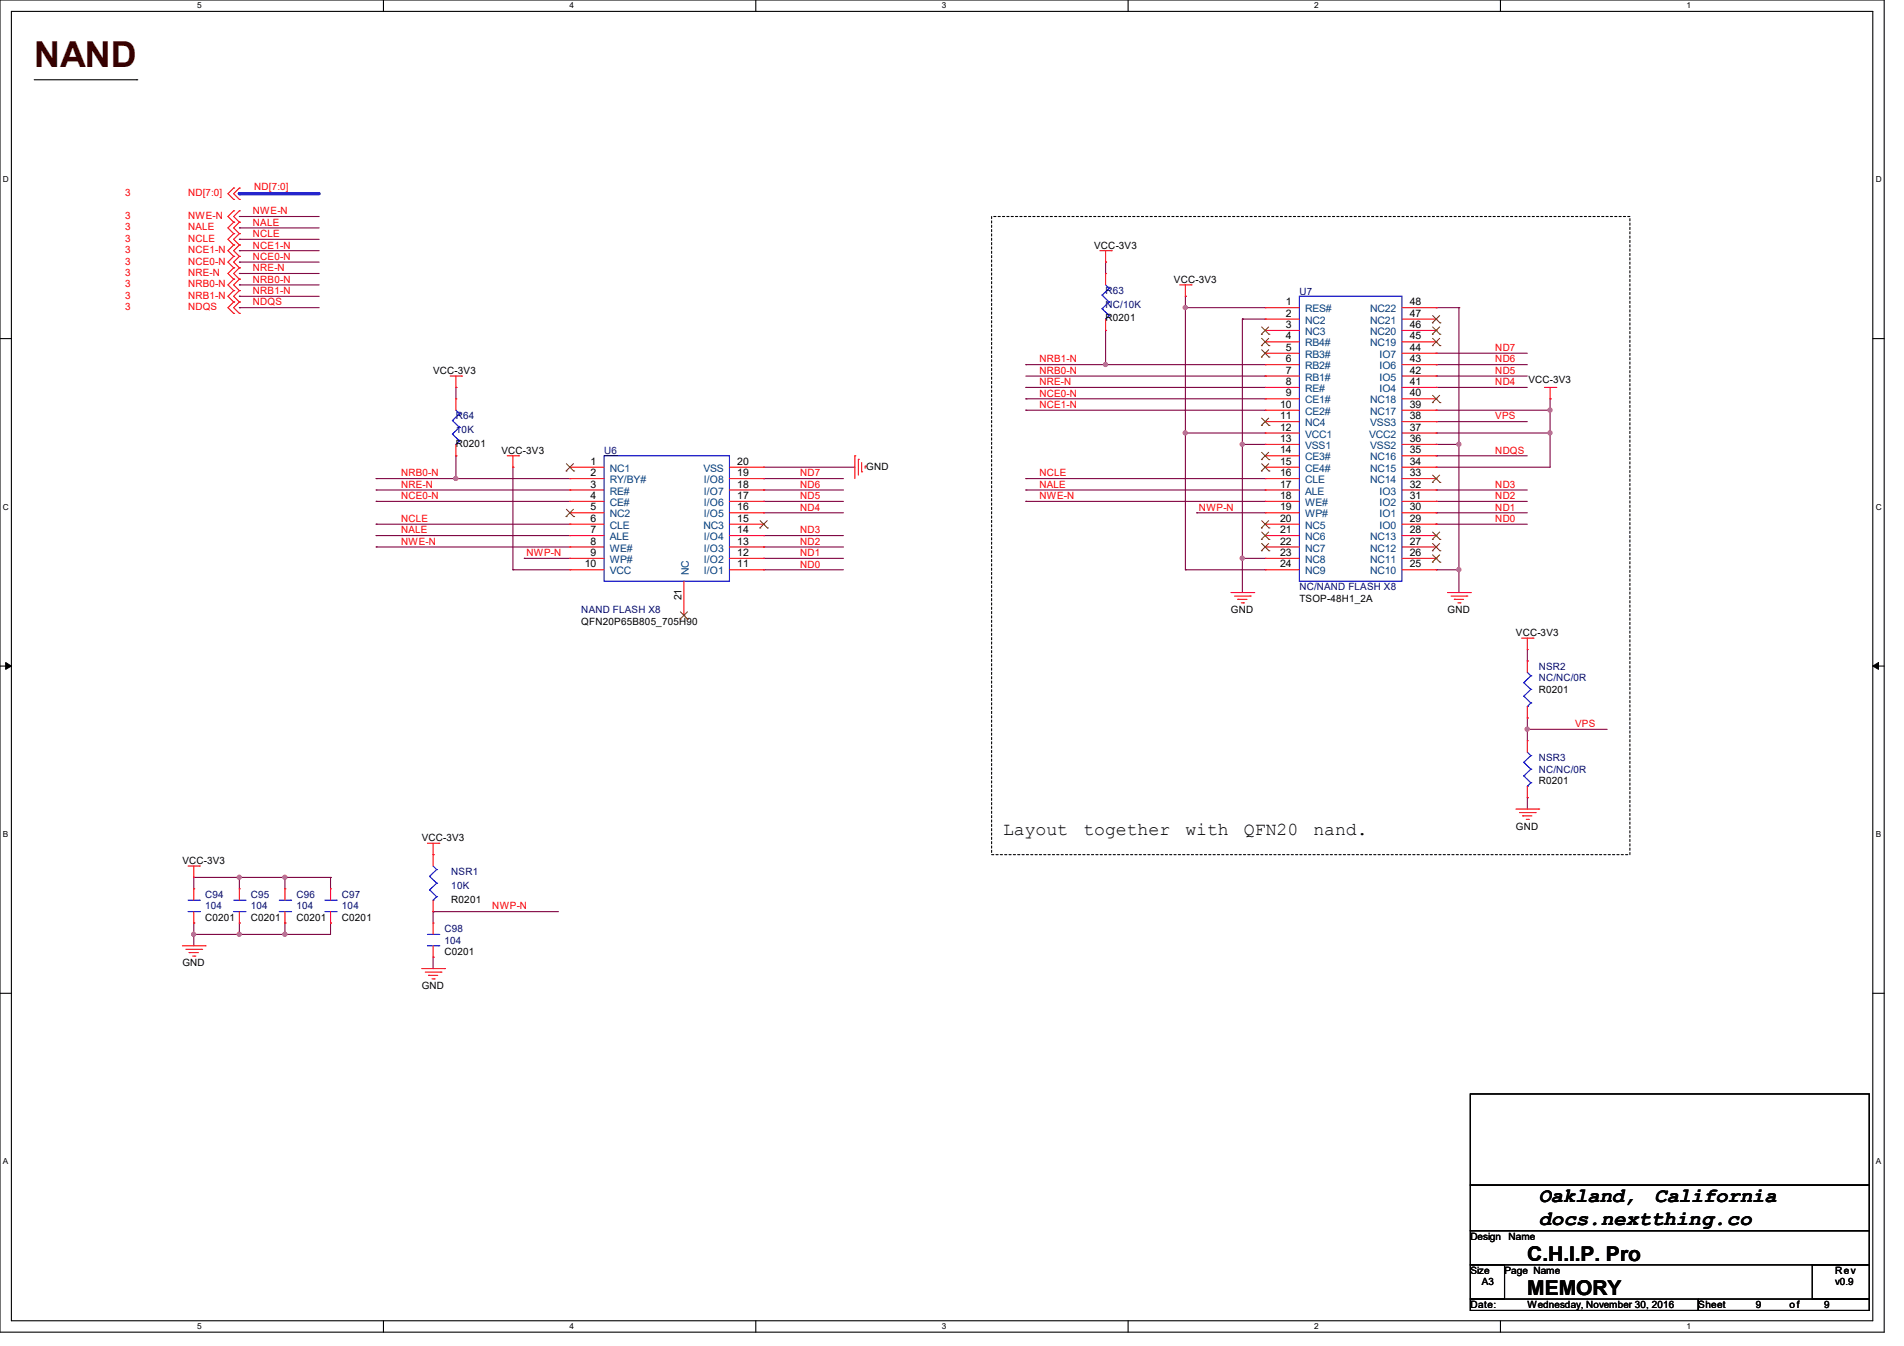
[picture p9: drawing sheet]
<svg xmlns="http://www.w3.org/2000/svg" width="297mm" height="210mm" viewBox="0 0 297 210" stroke-linecap="round" stroke-linejoin="round" font-family="sans-serif">
<path d="M0 0h293.9v207.9h-293.9zM1.8 1.8h290.3v204.3h-290.3z" fill="none" stroke="#000" stroke-width=".17"/>
<g fill="#fff">
<path d="M30.8 .2h.7v1.4h-.7z"/>
<path d="M30.8 206.2h.7v1.4h-.7z"/>
</g>
<path d="M59.8 0v1.8M59.8 206.1v1.8" fill="none" stroke="#000" stroke-width=".17"/>
<g fill="#fff">
<path d="M88.8 .2h.7v1.4h-.7z"/>
<path d="M88.8 206.2h.7v1.4h-.7z"/>
</g>
<path d="M117.9 0v1.8M117.9 206.1v1.8" fill="none" stroke="#000" stroke-width=".17"/>
<g fill="#fff">
<path d="M146.9 .2h.7v1.4h-.7z"/>
<path d="M146.9 206.2h.7v1.4h-.7z"/>
</g>
<path d="M176 0v1.8M176 206.1v1.8" fill="none" stroke="#000" stroke-width=".17"/>
<g fill="#fff">
<path d="M205 .2h.7v1.4h-.7z"/>
<path d="M205 206.2h.7v1.4h-.7z"/>
</g>
<path d="M234.1 0v1.8M234.1 206.1v1.8" fill="none" stroke="#000" stroke-width=".17"/>
<g fill="#fff">
<path d="M263.1 .2h.6v1.4h-.6z"/>
<path d="M263.1 206.2h.6v1.4h-.6z"/>
<path d="M.5 27.3h.9v1.4h-.9z"/>
<path d="M292.6 27.3h.9v1.4h-.9z"/>
<path d="M.5 78.4h.9v1.4h-.9z"/>
<path d="M292.6 78.4h.9v1.4h-.9z"/>
</g>
<path d="M0 52.8h1.8M292.1 52.8h1.8" fill="none" stroke="#000" stroke-width=".17"/>
<g fill="#fff">
<path d="M.5 129.5h.8v1.4h-.8z"/>
<path d="M292.6 129.5h.8v1.4h-.8z"/>
</g>
<path d="M0 103.9h1.8M292.1 103.9h1.8" fill="none" stroke="#000" stroke-width=".17"/>
<path d="M.9 103.4l.9 .5-.9 .5zM292.1 103.9l.9-.5v1z" fill="#000" stroke="#000" stroke-width=".16"/>
<g fill="#fff">
<path d="M.5 180.5h.8v1.4h-.8z"/>
<path d="M292.6 180.5h.8v1.4h-.8z"/>
</g>
<path d="M5.3 12.4h16M21.3 12.4h.1M0 155h1.8M292.1 155h1.8" fill="none" stroke="#000" stroke-width=".17"/>
<path d="M154.7 33.8h99.6v99.6h-99.6z" fill="none" stroke="#000" stroke-width=".17" stroke-dasharray=".3"/>
<g fill="none" stroke="#800040" stroke-width=".17">
<path d="M37.3 37.3h12.5M37.3 33.8h12.5M37.3 35.6h12.5M37.3 37.3h.1M37.3 33.8h.1M37.3 35.6h.1M37.3 48h12.5M37.3 44.4h12.5M37.3 46.2h12.5M37.3 48h.1M37.3 44.4h.1M37.3 46.2h.1"/>
<path d="M160 56.9h.1M160 58.7h37.4M160 56.9h37.4M172.5 40.9h.1M172.5 51.6h.1M172.5 56.9h.1M172.5 40.9v1.8M172.5 51.6v5.3M184.9 48h12.5M184.9 48h.1M184.9 46.2h.1M184.9 46.2v42.7"/>
<path d="M193.8 49.8h.1M193.8 49.8v42.7M193.8 49.8h3.6M197.4 58.7h.1M224 48h.1M224 56.9h.1M224 55.1h.1M224 58.7h.1M224 56.9h14.3M224 58.7h14.3M224 55.1h14.3M224 48h3.6"/>
<path d="M227.6 48h.1M227.6 48v44.5M58.7 74.7h30.2M58.7 76.5h.1M58.7 78.2h.1M58.7 74.7h.1M58.7 76.5h30.2M58.7 78.2h30.2M71.1 71.1h.1M71.1 74.7h.1M71.1 60.5h.1M71.1 60.5v1.7"/>
<path d="M71.1 71.1v3.6M80 72.9h.1M80 72.9v16M119.1 76.5h12.5M119.1 78.2h12.5M119.1 74.7h12.5M119.1 76.5h.1M119.1 78.2h.1M119.1 74.7h.1M119.1 72.9h.1M119.1 72.9h14.2M160 60.5h.1"/>
<path d="M160 74.7h.1M160 76.5h.1M160 78.2h.1M160 64h.1M160 62.2h.1M160 76.5h37.4M160 78.2h37.4M160 74.7h37.4M160 60.5h37.4M160 64h37.4M160 62.2h37.4M184.9 67.6h12.5"/>
<path d="M184.9 67.6h.1M193.8 69.3h.1M193.8 69.3h3.6M224 69.3h.1M224 64h.1M224 65.8h.1M224 72.9h.1M224 78.2h.1M224 67.6h.1M224 60.5h.1M224 76.5h.1M224 71.1h.1"/>
<path d="M224 76.5h14.3M224 78.2h14.3M224 60.5h14.3M224 65.8h14.3M224 71.1h14.3M224 69.3h3.6M224 64h17.8M224 67.6h17.8M227.6 69.3h.1M241.8 62.2h.1M241.8 67.6h.1M241.8 64h.1"/>
<path d="M241.8 62.2v10.7h-17.8M58.7 83.6h.1M58.7 81.8h.1M58.7 85.3h.1M58.7 85.3h30.2M58.7 83.6h30.2M58.7 81.8h30.2M80 88.9h.1M80 88.9h8.9M81.8 87.1h.1M81.8 87.1h7.1M119.1 88.9h12.5"/>
<path d="M119.1 87.1h12.5M119.1 85.3h12.5M119.1 83.6h12.5M119.1 80h12.5M119.1 88.9h.1M119.1 87.1h.1M119.1 85.3h.1M119.1 83.6h.1M119.1 80h.1M184.9 88.9h12.5M184.9 88.9h.1M186.7 80h.1"/>
<path d="M186.7 80h10.7M193.8 87.1h.1M193.8 87.1h3.6M224 88.9h.1M224 80h.1M224 81.8h.1M224 80h14.3M224 81.8h14.3M224 88.9h3.6M227.6 88.9h.1M238.3 113.8h.1M238.3 113.8h12.4"/>
<path d="M30.2 136.9h21.4M30.2 136.9h.1M30.2 136.9v1.8M37.3 136.9h.1M37.3 136.9v1.8M44.4 136.9h.1M44.4 136.9v1.8M51.6 136.9h.1M51.6 136.9v1.8M30.2 145.8h.1M30.2 144h.1M30.2 144v3.6"/>
<path d="M37.3 145.8h.1M37.3 144h.1M37.3 144v1.8M44.4 145.8h.1M44.4 144h.1M44.4 144v1.8M51.6 144h.1M51.6 144v1.8h-21.4M67.6 142.2h19.5M67.6 149.4h.1M67.6 142.2h.1M67.6 142.2v1.8"/>
<path d="M67.6 149.4v1.7"/>
</g>
<g fill="#f0f" stroke="#f0f" stroke-width=".17">
<circle cx="30.2" cy="145.8" r=".32"/>
<circle cx="44.4" cy="145.8" r=".32"/>
<circle cx="37.3" cy="145.8" r=".32"/>
<circle cx="44.4" cy="136.9" r=".32"/>
<circle cx="37.3" cy="136.9" r=".32"/>
<circle cx="71.1" cy="74.7" r=".32"/>
<circle cx="184.9" cy="67.5" r=".32"/>
<circle cx="184.9" cy="48" r=".32"/>
<circle cx="193.8" cy="69.3" r=".32"/>
<circle cx="238.2" cy="113.8" r=".32"/>
<circle cx="241.8" cy="67.5" r=".32"/>
<circle cx="227.6" cy="88.9" r=".32"/>
<circle cx="227.6" cy="69.3" r=".32"/>
<circle cx="241.8" cy="64" r=".32"/>
<circle cx="193.8" cy="87.1" r=".32"/>
<circle cx="172.4" cy="56.9" r=".32"/>
</g>
<path d="M37.3 30.2h12.5" fill="none" stroke="#00f" stroke-width=".51"/>
<circle cx="37.3" cy="30.2" r=".25" fill="#00f"/>
<g fill="none" stroke="#800040" stroke-width=".17">
<path d="M37.3 39.1h12.5M37.3 39.1h.1M37.3 40.9h12.5M37.3 42.7h12.5M37.3 40.9h.1M37.3 42.7h.1M238.3 112h.1M238.3 113.8h.1M238.3 103.1h.1M238.3 101.3v1.8M238.3 112v3.6M238.3 124.5h.1"/>
<path d="M238.3 124.5v1.7"/>
</g>
<g fill="none" stroke="#f00" stroke-width=".17">
<path d="M36.4 38.2h.1M36.4 36.4h.1M36.4 34.7h.1M36.4 32.9h.1M36.4 31.1h.1M36.4 29.3h.1M36.4 38.2l-.8 .9 .8 .9M36.4 36.4l-.8 .9 .8 .9M36.4 34.7l-.8 .9 .8 .8M36.4 32.9l-.8 .9 .8 .9M36.4 29.3l-.8 .9 .8 .9M37.3 38.2l-.9 .9 .9 .9"/>
<path d="M37.3 36.4l-.9 .9 .9 .9M37.3 34.7l-.9 .9 .9 .8M37.3 32.9l-.9 .9 .9 .9M37.3 29.3l-.9 .9 .9 .9M37.3 38.2h.1M37.3 36.4h.1M37.3 34.7h.1M37.3 32.9h.1M37.3 31.1h.1M37.3 29.3h.1M171.6 39.1h1.8M172.5 39.1v1.8"/>
<path d="M173.4 39.1h.1M36.4 45.3h.1M36.4 43.6h.1M36.4 40h.1M36.4 47.1h.1M36.4 41.8h.1M36.4 48.9h.1M36.4 43.6l-.8 .8 .8 .9M36.4 45.3l-.8 .9 .8 .9M36.4 40l-.8 .9 .8 .9M36.4 47.1l-.8 .9 .8 .9M36.4 41.8l-.8 .9 .8 .9"/>
<path d="M37.3 43.6l-.9 .8 .9 .9M37.3 45.3l-.9 .9 .9 .9M37.3 40l-.9 .9 .9 .9M37.3 47.1l-.9 .9 .9 .9M37.3 41.8l-.9 .9 .9 .9M37.3 45.3h.1M37.3 43.6h.1M37.3 40h.1M37.3 47.1h.1M37.3 41.8h.1M37.3 48.9h.1M70.2 58.7h1.8"/>
<path d="M71.1 58.7v1.8M72 58.7h.1M172.5 40.9h.1M172.5 42.7h.1M172.5 51.6h.1M172.5 42.7v1.7M172.5 49.8v1.8M184 44.4h1.8M184.9 46.2h.1M184.9 44.4v1.8M185.8 44.4h.1M197.4 58.7h5.3"/>
<path d="M197.4 56.9h5.3M197.4 51.6h5.3M197.4 53.3h5.3M197.4 55.1h5.3M197.4 48h5.3M197.4 49.8h5.3M197.4 56.9h.1M197.4 58.7h.1M197.4 51.6h.1M197.4 53.3h.1M197.4 55.1h.1M197.4 48h.1"/>
<path d="M197.4 49.8h.1M218.7 58.7h5.3M218.7 56.9h5.3M218.7 51.6h5.3M218.7 53.3h5.3M218.7 55.1h5.3M218.7 48h5.3M218.7 49.8h5.3M224 51.6h.1M224 53.3h.1M224 55.1h.1M224 58.7h.1"/>
<path d="M224 48h.1M224 49.8h.1M224 56.9h.1M71.1 60.5h.1M71.1 62.2h.1M71.1 71.1h.1M71.1 62.2v1.8M71.1 69.3v1.8M79.1 71.1h1.8M80 72.9h.1M80 71.1v1.8M80.9 71.1h.1"/>
<path d="M88.9 72.9h5.3M88.9 78.2h5.3M88.9 74.7h5.3M88.9 76.5h5.3M88.9 76.5h.1M88.9 78.2h.1M88.9 72.9h.1M88.9 74.7h.1M113.8 72.9h5.3M113.8 78.2h5.3M113.8 74.7h5.3M113.8 76.5h5.3"/>
<path d="M119.1 78.2h.1M119.1 76.5h.1M119.1 74.7h.1M119.1 72.9h.1M133.3 71.1h.1M133.3 71.1v3.6M133.9 71.7h.1M133.9 71.7v2.4M134.4 73.6h.1M134.4 72.2v1.4M135 72.7h.1M135 72.7v.4"/>
<path d="M197.4 71.1h5.3M197.4 60.5h5.3M197.4 64h5.3M197.4 72.9h5.3M197.4 65.8h5.3M197.4 69.3h5.3M197.4 78.2h5.3M197.4 74.7h5.3M197.4 67.6h5.3M197.4 76.5h5.3M197.4 62.2h5.3M197.4 71.1h.1"/>
<path d="M197.4 72.9h.1M197.4 65.8h.1M197.4 64h.1M197.4 67.6h.1M197.4 76.5h.1M197.4 78.2h.1M197.4 60.5h.1M197.4 62.2h.1M197.4 69.3h.1M197.4 74.7h.1M218.7 71.1h5.3M218.7 60.5h5.3"/>
<path d="M218.7 64h5.3M218.7 72.9h5.3M218.7 65.8h5.3M218.7 69.3h5.3M218.7 78.2h5.3M218.7 74.7h5.3M218.7 67.6h5.3M218.7 76.5h5.3M218.7 62.2h5.3M224 64h.1M224 60.5h.1M224 71.1h.1"/>
<path d="M224 69.3h.1M224 78.2h.1M224 74.7h.1M224 65.8h.1M224 76.5h.1M224 67.6h.1M224 62.2h.1M224 72.9h.1M240.9 60.5h1.8M241.8 62.2h.1M241.8 60.5v1.7M242.7 60.5h.1"/>
<path d="M88.9 81.8h5.3M88.9 87.1h5.3M88.9 83.6h5.3M88.9 88.9h5.3M88.9 85.3h5.3M88.9 80h5.3M88.9 81.8h.1M88.9 83.6h.1M88.9 88.9h.1M88.9 80h.1M88.9 85.3h.1M88.9 87.1h.1"/>
<path d="M106.7 96h.1M106.7 90.7v5.3M113.8 81.8h5.3M113.8 87.1h5.3M113.8 83.6h5.3M113.8 88.9h5.3M113.8 85.3h5.3M113.8 80h5.3M119.1 88.9h.1M119.1 87.1h.1M119.1 85.3h.1M119.1 83.6h.1"/>
<path d="M119.1 81.8h.1M119.1 80h.1M192 92.5h3.6M192.6 93h2.4M193.1 93.5h.1M193.1 93.5h1.4M193.6 94.1h.4M194 94.1h.1M195 93h.1M195.6 92.5h.1M197.4 81.8h5.3M197.4 87.1h5.3"/>
<path d="M197.4 83.6h5.3M197.4 88.9h5.3M197.4 85.3h5.3M197.4 80h5.3M197.4 81.8h.1M197.4 83.6h.1M197.4 88.9h.1M197.4 85.3h.1M197.4 87.1h.1M197.4 80h.1M218.7 81.8h5.3M218.7 87.1h5.3"/>
<path d="M218.7 83.6h5.3M218.7 88.9h5.3M218.7 85.3h5.3M218.7 80h5.3M224 81.8h.1M224 87.1h.1M224 88.9h.1M224 83.6h.1M224 85.3h.1M224 80h.1M225.8 92.5h3.6M226.4 93h2.4"/>
<path d="M226.9 93.5h.1M226.9 93.5h1.4M227.4 94.1h.4M227.8 94.1h.1M228.8 93h.1M229.4 92.5h.1M237.4 99.6h1.7M238.3 99.6v1.7M239.1 99.6h.1M238.3 101.3h.1M238.3 115.6h.1M238.3 103.1h.1"/>
<path d="M238.3 112h.1M238.3 103.1v1.8M238.3 110.2v1.8M238.3 115.6v1.7M29.3 135.1h1.8M30.2 136.9h.1M30.2 138.7h.1M30.2 135.1v1.8M30.2 138.7v1.8M31.1 135.1h.1M37.3 138.7h.1M37.3 138.7v1.8"/>
<path d="M44.4 138.7h.1M44.4 138.7v1.8M51.6 138.7h.1M51.6 138.7v1.8M66.7 131.6h1.8M67.6 133.3h.1M67.6 131.6v3.5M68.5 131.6h.1M236.5 126.2h3.5M237 126.8h2.5M237.5 127.3h.1M237.5 127.3h1.5"/>
<path d="M238.1 127.8h.3M238.3 124.5h.1M238.3 122.7v1.8M238.4 127.8h.1M239.5 126.8h.1M240 126.2h.1M28.4 147.6h3.6M29 148.1h2.5M29.5 148.6h.1M29.5 148.6h1.4M30.1 149.2h.3M30.2 144h.1"/>
<path d="M30.2 142.2v1.8M30.4 149.2h.1M31.5 148.1h.1M32 147.6h.1M37.3 144h.1M37.3 142.2v1.8M44.4 144h.1M44.4 142.2v1.8M51.6 144h.1M51.6 142.2v1.8M65.8 151.1h3.5M66.3 151.7h2.5"/>
<path d="M66.8 152.2h.1M66.8 152.2h1.5M67.4 152.7h.3M67.6 142.2h.1M67.6 149.4h.1M67.6 144h.1M67.6 140.5v1.7M67.6 144v1.8M67.6 147.6v1.8M67.7 152.7h.1M68.8 151.7h.1M69.3 151.1h.1"/>
</g>
<path d="M229.4 170.7h62.2v14.2h-62.2zM229.4 192h62.2v5.4h-62.2zM229.4 184.9h62.2v7.1h-62.2zM229.4 197.4h5.3v5.3h-5.3zM282.7 197.4h8.9v5.3h-8.9zM229.4 202.7h35.5v1.8h-35.5zM264.9 202.7h26.7v1.8h-26.7z" fill="none" stroke="#000" stroke-width=".17"/>
<g fill="none" stroke="#00f" stroke-width=".17">
<path d="M171.9 46.1h.1M171.9 48.2h.1M171.9 46.1l1.1 1M171.9 48.2l1.1 1M172.5 49.8h.1M172.5 44.4l.5 .6M173 45h.1M173 47.1h.1M173 49.2h.1M173 45l-1.1 1.1M173 47.1l-1.1 1.1M173 49.2l-.5 .6"/>
<path d="M202.7 46.2h16v44.5h-16zM70.6 65.6h.1M70.6 67.7h.1M70.6 65.6l1.1 1.1M70.6 67.7l1.1 1.1M71.1 69.3h.1M71.1 64l.6 .6M71.7 64.6h.1M71.7 66.7h.1M71.7 68.8h.1M71.7 64.6l-1.1 1M71.7 66.7l-1.1 1"/>
<path d="M71.7 68.8l-.6 .5M94.2 71.1h19.6v19.6h-19.6zM237.7 119h.1M237.7 106.5h.1M237.7 108.6h.1M237.7 119l1.1 1M237.7 106.5l1.1 1.1M237.7 108.6l1.1 1.1M238.3 110.2h.1M238.3 117.3l.5 .6M238.3 104.9l.5 .6M238.8 117.9h.1"/>
<path d="M238.8 105.5h.1M238.8 107.6h.1M238.8 109.7h.1M238.8 117.9l-1.1 1.1M238.8 105.5l-1.1 1M238.8 107.6l-1.1 1M238.8 109.7l-.5 .5M67 136.7h.1M67 138.9h.1M67 136.7l1.1 1.1M67 138.9l1.1 1M67.6 135.1l.5 .6"/>
<path d="M68.1 135.7h.1M68.1 137.8h.1M68.1 139.9h.1M68.1 135.7l-1.1 1M68.1 137.8l-1.1 1.1M68.1 139.9l-.5 .6M237.7 121.1h.1M237.7 121.1l1.1 1M238.3 122.7h.1M238.8 120h.1M238.8 122.1h.1M238.8 120l-1.1 1.1"/>
<path d="M238.8 122.1l-.5 .6M29.3 142.2h1.8M29.3 140.5h1.8M31.1 142.2h.1M31.1 140.5h.1M36.4 142.2h1.8M36.4 140.5h1.8M38.2 142.2h.1M38.2 140.5h.1M43.6 142.2h1.7M43.6 140.5h1.7M45.3 142.2h.1"/>
<path d="M45.3 140.5h.1M50.7 142.2h1.8M50.7 140.5h1.8M52.5 142.2h.1M52.5 140.5h.1M66.7 147.6h1.8M66.7 145.8h1.8M67.6 140.5h.1M68.5 147.6h.1M68.5 145.8h.1"/>
</g>
<g fill="none" stroke="#804000" stroke-width=".16">
<path d="M196.8 52.2h.1M196.8 53.9h.1M196.8 55.7h.1M196.8 51l1.2 1.2M196.8 52.8l1.2 1.1M196.8 54.6l1.2 1.1M197.9 51l-1.1 1.2M197.9 52.8l-1.1 1.1M197.9 54.6l-1.1 1.1M198 52.2h.1M198 53.9h.1M198 55.7h.1"/>
<path d="M223.4 52.2h.1M223.4 53.9h.1M223.4 50.4h.1M223.5 51l1.1 1.2M223.5 52.8l1.1 1.1M223.5 49.2l1.1 1.2M224.6 51l-1.2 1.2M224.6 52.8l-1.2 1.1M224.6 49.2l-1.2 1.2M224.6 52.2h.1M224.6 53.9h.1M224.6 50.4h.1"/>
<path d="M88.3 73.5h.1M88.3 79.5l1.2 1.1M88.3 72.3l1.2 1.2M89.5 79.5l-1.2 1.1M89.5 72.3l-1.2 1.2M89.5 73.5h.1M196.8 71.7h.1M196.8 73.5h.1M196.8 66.4h.1M196.8 70.6l1.2 1.1M196.8 72.3l1.2 1.2M196.8 65.2l1.2 1.2"/>
<path d="M197.9 70.6l-1.1 1.1M197.9 72.3l-1.1 1.2M197.9 65.2l-1.1 1.2M198 71.7h.1M198 73.5h.1M198 66.4h.1M223.4 75.3h.1M223.4 62.8h.1M223.5 74.1l1.1 1.2M223.5 61.7l1.1 1.1M224.6 74.1l-1.2 1.2M224.6 61.7l-1.2 1.1"/>
<path d="M224.6 75.3h.1M224.6 62.8h.1M88.3 80.6h.1M89.5 80.6h.1M106.1 96.6h.1M106.1 95.5l1.2 1.1M107.2 95.5l-1.1 1.1M107.3 96.6h.1M118.5 82.4h.1M118.6 81.2l1.1 1.2M119.7 81.2l-1.2 1.2M119.7 82.4h.1"/>
<path d="M196.8 82.4h.1M196.8 84.2h.1M196.8 85.9h.1M196.8 81.2l1.2 1.2M196.8 83l1.2 1.2M196.8 84.8l1.2 1.1M197.9 81.2l-1.1 1.2M197.9 83l-1.1 1.2M197.9 84.8l-1.1 1.1M198 82.4h.1M198 84.2h.1M198 85.9h.1"/>
<path d="M223.4 87.7h.1M223.4 84.2h.1M223.4 85.9h.1M223.5 86.6l1.1 1.1M223.5 83l1.1 1.2M223.5 84.8l1.1 1.1M224.6 86.6l-1.2 1.1M224.6 83l-1.2 1.2M224.6 84.8l-1.2 1.1M224.6 87.7h.1M224.6 84.2h.1M224.6 85.9h.1"/>
</g>
<path d="M94.2 71h2.1" fill="none" stroke="#000080" stroke-width=".16"/>
<g fill="#f0f" stroke="#f0f" stroke-width=".17">
<circle cx="30.2" cy="145.8" r=".32"/>
<circle cx="44.4" cy="145.8" r=".32"/>
<circle cx="37.3" cy="145.8" r=".32"/>
<circle cx="44.4" cy="136.9" r=".32"/>
<circle cx="37.3" cy="136.9" r=".32"/>
<circle cx="71.1" cy="74.7" r=".32"/>
<circle cx="184.9" cy="67.5" r=".32"/>
<circle cx="184.9" cy="48" r=".32"/>
<circle cx="193.8" cy="69.3" r=".32"/>
<circle cx="238.2" cy="113.8" r=".32"/>
<circle cx="241.8" cy="67.5" r=".32"/>
<circle cx="227.6" cy="88.9" r=".32"/>
<circle cx="227.6" cy="69.3" r=".32"/>
<circle cx="241.8" cy="64" r=".32"/>
<circle cx="193.8" cy="87.1" r=".32"/>
<circle cx="172.4" cy="56.9" r=".32"/>
</g>
<text font-size="5.6" fill="#400000" x="5.3" y="10.5">NAND</text>
<g font-size="3.2">
<text x="240" y="187.6">Oakland,</text>
<text x="240" y="191.1">docs.nextthing.co</text>
<text x="258.1" y="187.6">California</text>
<text x="238.3" y="196.8">C.H.I.P. Pro</text>
<text x="238.3" y="202.1">MEMORY</text>
</g>
<g font-size="2.8">
<text x="156.5" y="130.3">Layout</text>
<text x="169" y="130.3">together</text>
<text x="184.9" y="130.3">with</text>
<text x="194" y="130.3">QFN20</text>
<text x="204.9" y="130.3">nand.</text>
</g>
<g font-size="1.6" fill="#f00">
<text x="39.7" y="29.7">ND[7:0]</text>
<text x="19.5" y="35.9">3</text>
<text x="19.5" y="34.2">3</text>
<text x="19.5" y="30.6">3</text>
<text x="29.3" y="35.9">NALE</text>
<text x="29.3" y="34.2">NWE-N</text>
<text x="29.3" y="30.6">ND[7:0]</text>
<text x="39.5" y="33.4">NWE-N</text>
<text x="39.5" y="35.2">NALE</text>
<text x="19.5" y="39.5">3</text>
<text x="19.5" y="41.3">3</text>
<text x="19.5" y="37.7">3</text>
<text x="29.3" y="39.5">NCE1-N</text>
<text x="29.3" y="41.3">NCE0-N</text>
<text x="29.3" y="37.7">NCLE</text>
<text x="39.5" y="37">NCLE</text>
<text x="39.5" y="38.8">NCE1-N</text>
<text x="39.5" y="40.6">NCE0-N</text>
<text x="19.5" y="44.8">3</text>
<text x="19.5" y="46.6">3</text>
<text x="19.5" y="43.1">3</text>
<text x="29.3" y="44.8">NRB0-N</text>
<text x="29.3" y="46.6">NRB1-N</text>
<text x="29.3" y="43.1">NRE-N</text>
<text x="39.5" y="47.7">NDQS</text>
<text x="39.5" y="44.1">NRB0-N</text>
<text x="39.5" y="45.9">NRB1-N</text>
<text x="39.5" y="42.3">NRE-N</text>
<text x="19.5" y="48.4">3</text>
<text x="29.3" y="48.4">NDQS</text>
<text x="162.1" y="58.3">NRB0-N</text>
<text x="162.1" y="56.6">NRB1-N</text>
<text x="233.3" y="56.6">ND6</text>
<text x="233.3" y="54.8">ND7</text>
<text x="233.3" y="58.3">ND5</text>
<text x="162.1" y="60.1">NRE-N</text>
<text x="162.1" y="63.7">NCE1-N</text>
<text x="162.1" y="61.9">NCE0-N</text>
<text x="233.3" y="65.4">VPS</text>
<text x="233.3" y="60.1">ND4</text>
<text x="233.3" y="70.8">NDQS</text>
<text x="62.6" y="76.1">NRE-N</text>
<text x="62.6" y="77.9">NCE0-N</text>
<text x="62.6" y="74.3">NRB0-N</text>
<text x="124.8" y="76.1">ND6</text>
<text x="124.8" y="77.9">ND5</text>
<text x="124.8" y="74.3">ND7</text>
<text x="162.1" y="74.3">NCLE</text>
<text x="162.1" y="76.1">NALE</text>
<text x="162.1" y="77.9">NWE-N</text>
<text x="233.3" y="77.9">ND2</text>
<text x="233.3" y="76.1">ND3</text>
<text x="62.6" y="83.2">NALE</text>
<text x="62.6" y="81.4">NCLE</text>
<text x="124.8" y="83.2">ND3</text>
<text x="124.8" y="79.7">ND4</text>
<text x="187" y="79.7">NWP-N</text>
<text x="233.3" y="79.7">ND1</text>
<text x="233.3" y="81.4">ND0</text>
<text x="62.6" y="85">NWE-N</text>
<text x="82.1" y="86.8">NWP-N</text>
<text x="124.8" y="88.6">ND0</text>
<text x="124.8" y="86.8">ND1</text>
<text x="124.8" y="85">ND2</text>
<text x="245.7" y="113.5">VPS</text>
<text x="76.8" y="141.9">NWP-N</text>
</g>
<g font-size="1.6">
<text x="170.7" y="38.8">VCC-3V3</text>
<text x="183.1" y="44.1">VCC-3V3</text>
<text x="200.6" y="47.6">1</text>
<text x="219.9" y="47.6">48</text>
<text x="172.5" y="50.1">R0201</text>
<text x="200.6" y="51.2">3</text>
<text x="200.6" y="53">4</text>
<text x="200.6" y="49.4">2</text>
<text x="219.9" y="51.2">46</text>
<text x="219.9" y="53">45</text>
<text x="219.9" y="49.4">47</text>
<text x="67.6" y="58.3">VCC-3V3</text>
<text x="200.6" y="56.5">6</text>
<text x="200.6" y="58.3">7</text>
<text x="200.6" y="54.7">5</text>
<text x="219.9" y="54.7">44</text>
<text x="219.9" y="58.3">42</text>
<text x="219.9" y="56.5">43</text>
<text x="238.4" y="59.8">VCC-3V3</text>
<text x="199.7" y="65.4">11</text>
<text x="199.7" y="63.6">10</text>
<text x="200.6" y="60.1">8</text>
<text x="200.6" y="61.9">9</text>
<text x="219.9" y="63.6">39</text>
<text x="219.9" y="65.4">38</text>
<text x="219.9" y="61.9">40</text>
<text x="219.9" y="60.1">41</text>
<text x="71.1" y="69.7">R0201</text>
<text x="78.2" y="70.8">VCC-3V3</text>
<text x="199.7" y="70.7">14</text>
<text x="199.7" y="67.2">12</text>
<text x="199.7" y="69">13</text>
<text x="219.9" y="67.2">37</text>
<text x="219.9" y="70.7">35</text>
<text x="219.9" y="69">36</text>
<text x="92.1" y="76.1">3</text>
<text x="92.1" y="77.9">4</text>
<text x="92.1" y="72.5">1</text>
<text x="92.1" y="74.3">2</text>
<text x="115" y="72.5">20</text>
<text x="115" y="77.9">17</text>
<text x="115" y="76.1">18</text>
<text x="115" y="74.3">19</text>
<text x="135.1" y="73.3">GND</text>
<text x="199.7" y="72.5">15</text>
<text x="199.7" y="76.1">17</text>
<text x="199.7" y="77.9">18</text>
<text x="199.7" y="74.3">16</text>
<text x="219.9" y="74.3">33</text>
<text x="219.9" y="72.5">34</text>
<text x="219.9" y="77.9">31</text>
<text x="219.9" y="76.1">32</text>
<text x="92.1" y="81.4">6</text>
<text x="92.1" y="83.2">7</text>
<text x="92.1" y="79.6">5</text>
<text x="115" y="81.4">15</text>
<text x="115" y="83.2">14</text>
<text x="115" y="79.6">16</text>
<text x="199.7" y="81.4">20</text>
<text x="199.7" y="83.2">21</text>
<text x="199.7" y="79.6">19</text>
<text x="219.9" y="83.2">28</text>
<text x="219.9" y="81.4">29</text>
<text x="219.9" y="79.6">30</text>
<text x="91.2" y="88.5">10</text>
<text x="92.1" y="85">8</text>
<text x="92.1" y="86.7">9</text>
<text x="115" y="88.5">11</text>
<text x="115" y="86.7">12</text>
<text x="115" y="85">13</text>
<text x="199.7" y="88.5">24</text>
<text x="199.7" y="85">22</text>
<text x="199.7" y="86.7">23</text>
<text x="219.9" y="86.7">26</text>
<text x="219.9" y="88.5">25</text>
<text x="219.9" y="85">27</text>
<text x="106.3" y="93.7" transform="rotate(-90 106.3 93.7)">21</text>
<text x="192" y="95.7">GND</text>
<text x="202.7" y="93.9">TSOP-48H1_2A</text>
<text x="225.8" y="95.7">GND</text>
<text x="90.7" y="97.4">QFN20P65B805_705H90</text>
<text x="236.5" y="99.2">VCC-3V3</text>
<text x="240" y="108.1">R0201</text>
<text x="240" y="122.3">R0201</text>
<text x="65.8" y="131.2">VCC-3V3</text>
<text x="236.5" y="129.5">GND</text>
<text x="28.4" y="134.8">VCC-3V3</text>
<text x="32" y="143.7">C0201</text>
<text x="39.1" y="143.7">C0201</text>
<text x="46.2" y="143.7">C0201</text>
<text x="53.3" y="143.7">C0201</text>
<text x="70.4" y="140.8">R0201</text>
<text x="69.3" y="149">C0201</text>
<text x="28.4" y="150.8">GND</text>
<text x="65.8" y="154.3">GND</text>
<text x="229.4" y="193.5">Design</text>
<text x="235.3" y="193.5">Name</text>
<text x="229.4" y="198.8">Size</text>
<text x="231.1" y="200.6">A3</text>
<text x="234.7" y="198.8">Page Name</text>
<text x="286.3" y="200.6">v0.9</text>
<text x="286.3" y="198.8">Rev</text>
<text x="229.4" y="204.1">Date:</text>
<text x="238.3" y="204.1">Wednesday, November 30, 2016</text>
<text x="264.9" y="204.1">Sheet</text>
<text x="273.9" y="204.1">9</text>
<text x="279.1" y="204.1">o f</text>
<text x="284.6" y="204.1">9</text>
</g>
<g font-size="1.6" fill="#000080">
<text x="172.5" y="45.9">R63</text>
<text x="172.5" y="48">NC/10K</text>
<text x="202.7" y="46.1">U7</text>
<text x="71.1" y="65.4">R64</text>
<text x="71.1" y="67.6">10K</text>
<text x="94.2" y="70.9">U6</text>
<text x="90.7" y="95.7">NAND FLASH X8</text>
<text x="202.7" y="92.1">NC/NAND FLASH X8</text>
<text x="240" y="104.6">NSR2</text>
<text x="240" y="106.3">NC/NC/0R</text>
<text x="240" y="118.8">NSR3</text>
<text x="240" y="120.6">NC/NC/0R</text>
<text x="70.4" y="136.6">NSR1</text>
<text x="32" y="140.1">C94</text>
<text x="32" y="141.9">104</text>
<text x="39.1" y="140.1">C95</text>
<text x="39.1" y="141.9">104</text>
<text x="46.2" y="140.1">C96</text>
<text x="46.2" y="141.9">104</text>
<text x="53.3" y="140.1">C97</text>
<text x="53.3" y="141.9">104</text>
<text x="70.4" y="138.7">10K</text>
<text x="69.3" y="145.5">C98</text>
<text x="69.3" y="147.2">104</text>
</g>
<g font-size="1.6" fill="#004080">
<text x="203.6" y="52.3">NC3</text>
<text x="203.6" y="48.7">RES#</text>
<text x="203.6" y="50.5">NC2</text>
<text x="213.7" y="52.3">NC20</text>
<text x="213.7" y="48.7">NC22</text>
<text x="213.7" y="50.5">NC21</text>
<text x="203.6" y="57.6">RB2#</text>
<text x="203.6" y="59.4">RB1#</text>
<text x="203.6" y="54.1">RB4#</text>
<text x="203.6" y="55.8">RB3#</text>
<text x="213.7" y="54.1">NC19</text>
<text x="215.2" y="55.8">IO7</text>
<text x="215.2" y="59.4">IO5</text>
<text x="215.2" y="57.6">IO6</text>
<text x="203.6" y="64.7">CE2#</text>
<text x="203.6" y="61.2">RE#</text>
<text x="203.6" y="63">CE1#</text>
<text x="213.7" y="64.7">NC17</text>
<text x="213.7" y="63">NC18</text>
<text x="215.2" y="61.2">IO4</text>
<text x="203.6" y="71.8">CE3#</text>
<text x="203.6" y="66.5">NC4</text>
<text x="203.6" y="68.3">VCC1</text>
<text x="203.6" y="70.1">VSS1</text>
<text x="213.6" y="68.3">VCC2</text>
<text x="213.7" y="71.8">NC16</text>
<text x="213.7" y="70.1">VSS2</text>
<text x="213.7" y="66.5">VSS3</text>
<text x="95.1" y="77.2">RE#</text>
<text x="95.1" y="73.6">NC1</text>
<text x="95.1" y="75.4">RY/BY#</text>
<text x="109.7" y="73.6">VSS</text>
<text x="109.8" y="77.2">I/O7</text>
<text x="109.8" y="75.4">I/O8</text>
<text x="203.6" y="73.6">CE4#</text>
<text x="203.6" y="77.2">ALE</text>
<text x="203.6" y="75.4">CLE</text>
<text x="213.7" y="75.4">NC14</text>
<text x="213.7" y="73.6">NC15</text>
<text x="215.2" y="77.2">IO3</text>
<text x="95.1" y="82.5">CLE</text>
<text x="95.1" y="79">CE#</text>
<text x="95.1" y="80.7">NC2</text>
<text x="109.7" y="82.5">NC3</text>
<text x="109.8" y="80.7">I/O5</text>
<text x="109.8" y="79">I/O6</text>
<text x="203.6" y="82.5">NC5</text>
<text x="203.6" y="79">WE#</text>
<text x="203.6" y="80.7">WP#</text>
<text x="215.2" y="82.5">IO0</text>
<text x="215.2" y="79">IO2</text>
<text x="215.2" y="80.7">IO1</text>
<text x="95.1" y="84.3">ALE</text>
<text x="95.1" y="89.6">VCC</text>
<text x="95.1" y="86.1">WE#</text>
<text x="95.1" y="87.8">WP#</text>
<text x="107.4" y="89.8" transform="rotate(-90 107.4 89.8)">NC</text>
<text x="109.8" y="89.6">I/O1</text>
<text x="109.8" y="87.8">I/O2</text>
<text x="109.8" y="86.1">I/O3</text>
<text x="109.8" y="84.3">I/O4</text>
<text x="203.6" y="84.3">NC6</text>
<text x="203.6" y="89.6">NC9</text>
<text x="203.6" y="86.1">NC7</text>
<text x="203.6" y="87.8">NC8</text>
<text x="213.7" y="87.8">NC11</text>
<text x="213.7" y="89.6">NC10</text>
<text x="213.7" y="84.3">NC13</text>
<text x="213.7" y="86.1">NC12</text>
</g>
<g font-size="1.3">
<text x="30.8" y="1.3">5</text>
<text x="88.8" y="1.3">4</text>
<text x="146.9" y="1.3">3</text>
<text x="205" y="1.3">2</text>
<text x="263.1" y="1.3">1</text>
<text x=".5" y="28.4">D</text>
<text x="292.6" y="28.4">D</text>
<text x=".5" y="79.5">C</text>
<text x="292.6" y="79.5">C</text>
<text x=".5" y="130.6">B</text>
<text x="292.6" y="130.6">B</text>
<text x=".5" y="181.7">A</text>
<text x="292.6" y="181.7">A</text>
<text x="30.8" y="207.4">5</text>
<text x="88.8" y="207.4">4</text>
<text x="146.9" y="207.4">3</text>
<text x="205" y="207.4">2</text>
<text x="263.1" y="207.4">1</text>
</g>
</svg>
